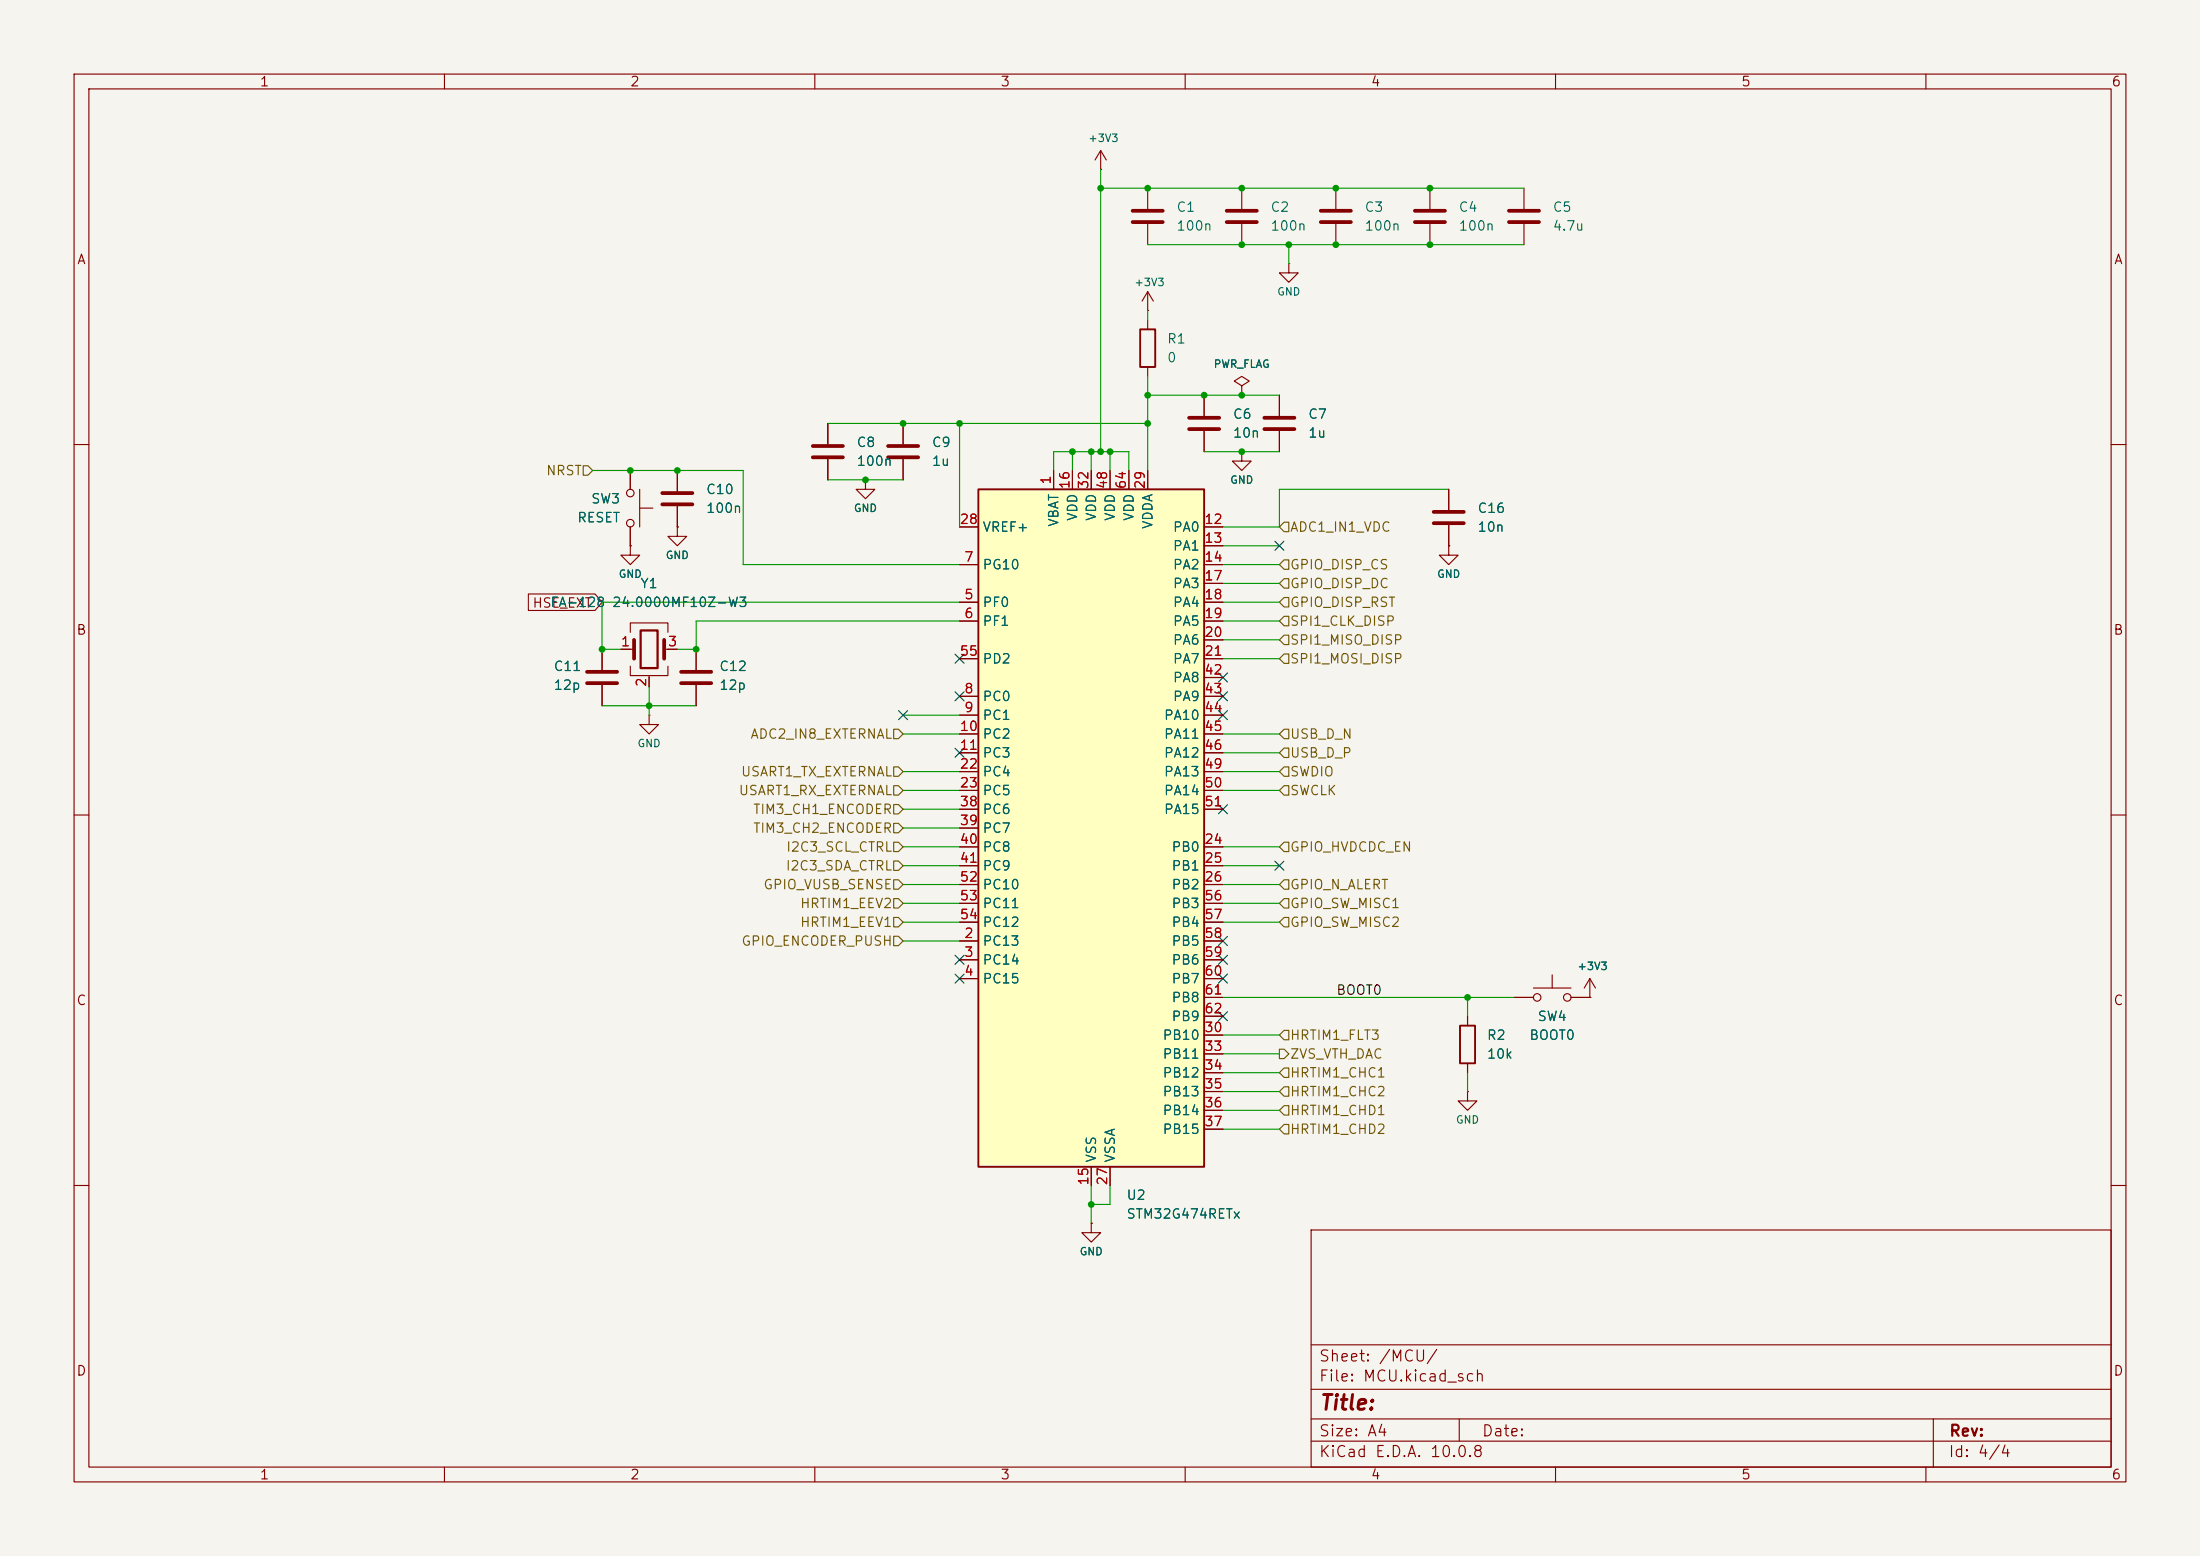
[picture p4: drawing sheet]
<svg xmlns="http://www.w3.org/2000/svg" width="297mm" height="210mm" viewBox="0 0 297 210" stroke-linecap="round" stroke-linejoin="round" font-family="sans-serif">
<path d="M0 0h297v210h-297z" fill="#f5f4ef" stroke="#f5f4ef" stroke-width=".14"/>
<g fill="none" stroke="#840000" stroke-width=".15">
<path d="M10 10h277v190h-277zM12 12h273v186h-273zM60 10v2M110 10v2M160 10v2M210 10v2M260 10v2M154.9 39.4v2.5M154.9 39.4l-.7 1.2M154.9 39.4l.8 1.2M167.6 25.4v2.8M167.6 30.2v2.8"/>
<path d="M174 35.6v1.2h1.3l-1.3 1.3-1.3-1.3h1.3M174 35.6h.1M180.3 25.4v2.8M180.3 30.2v2.8M193 25.4v2.8M193 30.2v2.8M205.7 25.4v2.8M205.7 30.2v2.8M111.8 57.2v2.7M121.9 57.2v2.7M154.9 41.9h.1M154.9 43.2v1.3"/>
<path d="M154.9 49.5v1.3M172.7 53.3v2.8M172.7 58.2v2.8M10 60h2M85.1 73.7v1.2h1.3l-1.3 1.3-1.3-1.3h1.3M85.1 73.7h.1M85.1 63.5v2.5M85.1 71.1v2.6M86.4 68.6h1.7M86.4 66v5.1M91.4 71.1v1.3h1.3l-1.3 1.3-1.2-1.3h1.2M91.4 71.1h.1"/>
<path d="M91.4 63.5v2.8M91.4 68.3v2.8M111.8 62v2.8M116.8 64.8v1.2h1.3l-1.3 1.3-1.2-1.3h1.2M116.8 64.8h.1M121.9 62v2.8M167.6 61v1.2h1.3l-1.3 1.3-1.2-1.3h1.2M167.6 61h.1M285 60h2M81.3 87.6v2.8M81.3 92.5v2.8M83.8 87.6h1.8"/>
<path d="M85.1 85.3v-1.2h5.1v1.2M85.1 89.9v1.3h5.1v-1.3M87.6 96.5v1.3h1.3l-1.3 1.3-1.2-1.3h1.2M87.6 96.5h.1M87.6 91.2v1.5M89.7 87.6h1.7M94 87.6v2.8M94 92.5v2.8M10 110h2M285 110h2M10 160h2M177 166h108v32h-108z"/>
<path d="M285 160h2M60 198v2M110 198v2M160 198v2M177 194.5h108M177 191.5h108M177 187.5h108M177 181.5h108M197 191.5v3M210 198v2M260 198v2M261 191.5v6.5"/>
<circle cx="85.1" cy="66.5" r=".51"/>
<circle cx="85.1" cy="70.6" r=".51"/>
</g>
<g fill="none" stroke="#840000" stroke-width=".51">
<path d="M165.6 28.4h4.1M165.6 30h4.1M178.3 28.4h4.1M178.3 30h4.1M191 28.4h4.1M191 30h4.1M203.7 28.4h4.1M203.7 30h4.1M170.7 56.4h4.1M170.7 57.9h4.1M89.4 66.5h4.1M89.4 68.1h4.1"/>
<path d="M109.7 60.2h4.1M109.7 61.7h4.1M119.9 60.2h4.1M119.9 61.7h4.1M79.2 90.7h4.1M79.2 92.2h4.1M85.6 86.4v2.5M89.7 86.4v2.5M91.9 90.7h4.1M91.9 92.2h4.1"/>
</g>
<path d="M86.5 85.1h2.3v5.1h-2.3z" fill="none" stroke="#840000" stroke-width=".3"/>
<path d="M153.9 44.5h2.1v5h-2.1z" fill="none" stroke="#840000" stroke-width=".25"/>
<path d="M132.1 66h30.5v91.5h-30.5z" fill="#ffffc2"/>
<path d="M132.1 66h30.5v91.5h-30.5zM197.1 138.4h2v5.1h-2z" fill="none" stroke="#840000" stroke-width=".25"/>
<g fill="none" stroke="#840000" stroke-width=".15">
<path d="M148.6 22.9h.1M148.6 20.3l-.8 1.3M148.6 20.3l.8 1.3M148.6 20.3v2.6M154.9 25.4v2.8M154.9 30.2v2.8M111.8 57.2v2.7M121.9 57.2v2.7M162.6 53.3v2.8M162.6 58.2v2.8M167.6 52.1l1.1-.7-1.1-.6-1 .6 1 .7v1.2M167.6 53.3h.1"/>
<path d="M172.7 53.3v2.8M172.7 58.2v2.8M85.1 73.7h.1M85.1 63.5v2.5M85.1 71.1v2.6M91.4 71.1h.1M91.4 63.5v2.8M91.4 68.3v2.8M111.8 62v2.8M116.8 64.8h.1M121.9 62v2.8M129.5 76.2h2.6"/>
<path d="M129.5 71.1h2.6M142.2 63.5v2.5M144.8 63.5v2.5M147.3 63.5v2.5M149.9 63.5v2.5M152.4 63.5v2.5M154.9 63.5v2.5M162.6 76.2h2.5M162.6 71.1h2.5M162.6 73.7h2.5M162.6 78.7h2.5M167.6 61h.1"/>
<path d="M195.6 73.7v1.2h1.2l-1.2 1.3-1.3-1.3h1.3M195.6 73.7h.1M195.6 66v2.8M195.6 70.9v2.8M71.3 80.2h9l1 1.1-1 1.1h-9zM81.3 87.6v2.8M81.3 92.5v2.8M83.8 87.6h1.3M87.6 91.4v1.3M90.2 87.6h1.2M94 87.6v2.8M94 92.5v2.8"/>
<path d="M129.5 81.3h2.6M129.5 83.8h2.6M129.5 94h2.6M129.5 96.5h2.6M129.5 99.1h2.6M129.5 88.9h2.6M162.6 81.3h2.5M162.6 83.8h2.5M162.6 94h2.5M162.6 96.5h2.5M162.6 99.1h2.5M162.6 86.4h2.5"/>
<path d="M162.6 88.9h2.5M162.6 91.4h2.5M129.5 101.6h2.6M129.5 104.1h2.6M129.5 106.7h2.6M129.5 114.3h2.6M129.5 116.8h2.6M129.5 119.4h2.6M129.5 109.2h2.6M129.5 111.8h2.6M162.6 101.6h2.5M162.6 104.1h2.5"/>
<path d="M162.6 106.7h2.5M162.6 114.3h2.5M162.6 116.8h2.5M162.6 119.4h2.5M162.6 109.2h2.5M129.5 127h2.6M129.5 129.5h2.6M129.5 132.1h2.6M129.5 121.9h2.6M129.5 124.5h2.6M162.6 127h2.5M162.6 129.5h2.5"/>
<path d="M162.6 132.1h2.5M162.6 139.7h2.5M162.6 121.9h2.5M162.6 124.5h2.5M162.6 134.6h2.5M162.6 137.2h2.5M198.1 137.2v1.2M204.5 134.6h2.5M207 133.4h5.1M209.5 131.6v1.8M212.1 134.6h2.5M214.6 134.6h.1"/>
<path d="M214.6 132.1l-.7 1.3M214.6 132.1l.8 1.3M214.6 132.1v2.5M147.3 157.5v2.5M149.9 157.5v2.5M162.6 142.2h2.5M162.6 144.8h2.5M162.6 147.3h2.5M162.6 149.9h2.5M162.6 152.4h2.5M198.1 147.3v1.3h1.3l-1.3 1.3-1.3-1.3h1.3M198.1 147.3h.1"/>
<path d="M198.1 143.5v1.3M147.3 165.1v1.3h1.3l-1.3 1.2-1.3-1.2h1.3M147.3 165.1h.1"/>
<circle cx="207.5" cy="134.6" r=".51"/>
<circle cx="211.6" cy="134.6" r=".51"/>
</g>
<path d="M152.9 28.4h4.1M152.9 30h4.1M160.5 56.4h4.1M160.5 57.9h4.1M193.5 69.1h4.1M193.5 70.6h4.1" fill="none" stroke="#840000" stroke-width=".51"/>
<g fill="none" stroke="#725600" stroke-width=".15">
<path d="M78.7 62.9h.7l.6 .6-.6 .6h-.7zM173.4 70.5h.6v1.3h-.6l-.7-.7zM173.4 78.1h.6v1.3h-.6l-.7-.7zM173.4 75.6h.6v1.2h-.6l-.7-.6zM120.6 98.4h.7l.6 .7-.6 .6h-.7zM173.4 80.6h.6v1.3h-.6l-.7-.6zM173.4 85.7h.6v1.3h-.6l-.7-.6zM173.4 83.2h.6v1.3h-.6l-.7-.7zM173.4 88.3h.6v1.2h-.6l-.7-.6zM173.4 98.4h.6v1.3h-.6l-.7-.6zM120.6 118.7h.7l.6 .7-.6 .6h-.7zM120.6 116.2h.7l.6 .6-.6 .7h-.7z"/>
<path d="M120.6 111.1h.7l.6 .7-.6 .6h-.7zM120.6 106h.7l.6 .7-.6 .6h-.7zM120.6 108.6h.7l.6 .6-.6 .7h-.7zM120.6 113.7h.7l.6 .6-.6 .6h-.7zM120.6 103.5h.7l.6 .6-.6 .7h-.7zM173.4 113.7h.6v1.2h-.6l-.7-.6zM173.4 118.7h.6v1.3h-.6l-.7-.6zM173.4 101h.6v1.2h-.6l-.7-.6zM173.4 103.5h.6v1.3h-.6l-.7-.7zM173.4 106h.6v1.3h-.6l-.7-.6zM120.6 123.8h.7l.6 .7-.6 .6h-.7zM120.6 126.4h.7l.6 .6-.6 .6h-.7z"/>
<path d="M120.6 121.3h.7l.6 .6-.6 .7h-.7zM173.4 123.8h.6v1.3h-.6l-.7-.6zM173.4 121.3h.6v1.3h-.6l-.7-.7zM173.4 139.1h.6v1.2h-.6l-.7-.6zM172.7 141.6h.7l.6 .6-.6 .7h-.7zM173.4 149.2h.6v1.3h-.6l-.7-.6zM173.4 144.1h.6v1.3h-.6l-.7-.6zM173.4 151.8h.6v1.2h-.6l-.7-.6zM173.4 146.7h.6v1.3h-.6l-.7-.7z"/>
</g>
<g fill="none" stroke="#009600" stroke-width=".15">
<path d="M148.6 25.4h57.1M148.6 22.9v38.1M154.9 33h50.8M174 33v2.6M111.8 57.2h43.1M129.5 57.2v13.9M154.9 41.9v1.3M154.9 50.8v12.7M154.9 53.3h17.8M80 63.5h20.3v12.7h29.2M111.8 64.8h10.1M142.2 63.5v-2.5h10.2v2.5"/>
<path d="M144.8 61v2.5M147.3 61v2.5M149.9 61v2.5M162.6 61h10.1M165.1 76.2h7.6M165.1 78.7h7.6M165.1 73.7h7.6M195.6 66h-22.9v5.1h-7.6M81.3 95.3h12.7M87.6 92.7v3.8M121.9 96.5h7.6M121.9 99.1h7.6"/>
<path d="M129.5 81.3h-48.2v6.3h2.5M129.5 83.8h-35.5v3.8h-2.6M165.1 99.1h7.6M165.1 81.3h7.6M165.1 83.8h7.6M165.1 88.9h7.6M165.1 86.4h7.6M121.9 111.8h7.6M121.9 114.3h7.6M121.9 109.2h7.6M121.9 106.7h7.6M121.9 104.1h7.6"/>
<path d="M121.9 119.4h7.6M121.9 116.8h7.6M165.1 114.3h7.6M165.1 106.7h7.6M165.1 104.1h7.6M165.1 119.4h7.6M165.1 116.8h7.6M165.1 101.6h7.6M121.9 124.5h7.6M121.9 121.9h7.6M121.9 127h7.6M165.1 134.6h39.4"/>
<path d="M165.1 124.5h7.6M165.1 121.9h7.6M165.1 139.7h7.6M198.1 134.6v2.6M165.1 149.9h7.6M165.1 152.4h7.6M165.1 144.8h7.6M165.1 147.3h7.6M165.1 142.2h7.6M198.1 144.8v2.5M147.3 160v5.1M149.9 160v2.6h-2.6"/>
</g>
<g fill="none" stroke="#000084" stroke-width=".15">
<path d="M172.1 73.1l1.2 1.2M173.3 73.1l-1.2 1.2M121.3 95.9l1.2 1.2M122.5 95.9l-1.2 1.2M128.9 88.3l1.2 1.2M128.9 93.4l1.2 1.2M130.1 88.3l-1.2 1.2M130.1 93.4l-1.2 1.2M164.5 95.9l1.2 1.2M164.5 93.4l1.2 1.2M164.5 90.8l1.2 1.2M165.7 93.4l-1.2 1.2"/>
<path d="M165.7 95.9l-1.2 1.2M165.7 90.8l-1.2 1.2M128.9 101l1.2 1.2M130.1 101l-1.2 1.2M164.5 108.6l1.2 1.2M165.7 108.6l-1.2 1.2M172.1 116.2l1.2 1.2M173.3 116.2l-1.2 1.2M128.9 128.9l1.2 1.2M128.9 131.5l1.2 1.2M130.1 128.9l-1.2 1.2M130.1 131.5l-1.2 1.2"/>
<path d="M164.5 128.9l1.2 1.2M164.5 136.6l1.2 1.2M164.5 126.4l1.2 1.2M164.5 131.5l1.2 1.2M165.7 128.9l-1.2 1.2M165.7 136.6l-1.2 1.2M165.7 126.4l-1.2 1.2M165.7 131.5l-1.2 1.2"/>
</g>
<g fill="#009600">
<circle cx="129.5" cy="57.2" r=".46"/>
<circle cx="144.8" cy="61" r=".46"/>
<circle cx="147.3" cy="61" r=".46"/>
<circle cx="149.9" cy="61" r=".46"/>
<circle cx="154.9" cy="57.2" r=".46"/>
<circle cx="162.6" cy="53.3" r=".46"/>
<circle cx="154.9" cy="53.3" r=".46"/>
<circle cx="167.6" cy="53.3" r=".46"/>
<circle cx="154.9" cy="25.4" r=".46"/>
<circle cx="148.6" cy="25.4" r=".46"/>
<circle cx="148.6" cy="61" r=".46"/>
<circle cx="91.4" cy="63.5" r=".46"/>
<circle cx="87.6" cy="95.3" r=".46"/>
<circle cx="81.3" cy="87.6" r=".46"/>
<circle cx="85.1" cy="63.5" r=".46"/>
<circle cx="94" cy="87.6" r=".46"/>
<circle cx="116.8" cy="64.8" r=".46"/>
<circle cx="121.9" cy="57.2" r=".46"/>
<circle cx="167.6" cy="61" r=".46"/>
<circle cx="147.3" cy="162.6" r=".46"/>
<circle cx="198.1" cy="134.6" r=".46"/>
<circle cx="180.3" cy="25.4" r=".46"/>
<circle cx="174" cy="33" r=".46"/>
<circle cx="193" cy="25.4" r=".46"/>
<circle cx="180.3" cy="33" r=".46"/>
<circle cx="167.6" cy="25.4" r=".46"/>
<circle cx="167.6" cy="33" r=".46"/>
<circle cx="193" cy="33" r=".46"/>
</g>
<text font-size="2" fill="#840000" x="178" y="190.8">Title:</text>
<g font-size="1.5" fill="#840000">
<text x="178" y="184.1">Sheet: /MCU/</text>
<text x="178" y="186.8">File: MCU.kicad_sch</text>
<text x="178" y="197">KiCad E.D.A. 10.0.8</text>
<text x="178" y="194.2">Size: A4</text>
<text x="200" y="194.2">Date:</text>
<text x="263" y="197">Id: 4/4</text>
<text x="263" y="194.2">Rev:</text>
</g>
<g font-size="1.3" fill="#840000">
<text x="35" y="12">1</text>
<text x="85" y="12">2</text>
<text x="135" y="12">3</text>
<text x="185" y="12">4</text>
<text x="235" y="12">5</text>
<text x="285" y="12">6</text>
<text x="10.3" y="36">A</text>
<text x="285.3" y="36">A</text>
<text x="71.8" y="82.3">HSE_EXT</text>
<text x="10.2" y="86">B</text>
<text x="285.2" y="86">B</text>
<text x="10.2" y="136">C</text>
<text x="285.2" y="136">C</text>
<text x="10.2" y="186">D</text>
<text x="285.2" y="186">D</text>
<text x="35" y="200">1</text>
<text x="85" y="200">2</text>
<text x="135" y="200">3</text>
<text x="185" y="200">4</text>
<text x="235" y="200">5</text>
<text x="285" y="200">6</text>
</g>
<g font-size="1.3" fill="#006464">
<text x="158.7" y="28.9">C1</text>
<text x="171.4" y="28.9">C2</text>
<text x="184.1" y="28.9">C3</text>
<text x="196.8" y="28.9">C4</text>
<text x="209.5" y="28.9">C5</text>
<text x="158.7" y="31.4">100n</text>
<text x="171.4" y="31.4">100n</text>
<text x="184.1" y="31.4">100n</text>
<text x="196.8" y="31.4">100n</text>
<text x="209.5" y="31.4">4.7u</text>
<text x="157.5" y="46.7">R1</text>
<text x="157.5" y="49.2">0</text>
<text x="166.4" y="56.8">C6</text>
<text x="166.4" y="59.4">10n</text>
<text x="176.5" y="56.8">C7</text>
<text x="176.5" y="59.4">1u</text>
<text x="115.6" y="60.7">C8</text>
<text x="115.6" y="63.2">100n</text>
<text x="125.7" y="60.7">C9</text>
<text x="125.7" y="63.2">1u</text>
<text x="77.8" y="70.8">RESET</text>
<text x="79.7" y="68.3">SW3</text>
<text x="95.2" y="67">C10</text>
<text x="95.2" y="69.5">100n</text>
<text x="143.2" y="71.2" transform="rotate(-90 143.2 71.2)">VBAT</text>
<text x="145.7" y="70.4" transform="rotate(-90 145.7 70.4)">VDD</text>
<text x="148.3" y="70.4" transform="rotate(-90 148.3 70.4)">VDD</text>
<text x="150.8" y="70.4" transform="rotate(-90 150.8 70.4)">VDD</text>
<text x="153.4" y="70.4" transform="rotate(-90 153.4 70.4)">VDD</text>
<text x="155.9" y="71.5" transform="rotate(-90 155.9 71.5)">VDDA</text>
<text x="199.4" y="69.5">C16</text>
<text x="132.6" y="77.2">PG10</text>
<text x="132.6" y="72.1">VREF+</text>
<text x="158.3" y="72.1">PA0</text>
<text x="158.3" y="74.6">PA1</text>
<text x="158.3" y="77.2">PA2</text>
<text x="199.4" y="72.1">10n</text>
<text x="74.2" y="82.2">FA-128 24.0000MF10Z-W3</text>
<text x="86.4" y="79.7">Y1</text>
<text x="132.6" y="82.2">PF0</text>
<text x="158.3" y="79.7">PA3</text>
<text x="158.3" y="82.2">PA4</text>
<text x="132.6" y="84.8">PF1</text>
<text x="132.6" y="89.9">PD2</text>
<text x="158.3" y="84.8">PA5</text>
<text x="158.3" y="87.3">PA6</text>
<text x="158.3" y="89.9">PA7</text>
<text x="74.7" y="90.9">C11</text>
<text x="74.7" y="93.4">12p</text>
<text x="97" y="90.9">C12</text>
<text x="97" y="93.4">12p</text>
<text x="132.6" y="94.9">PC0</text>
<text x="158.3" y="92.4">PA8</text>
<text x="158.3" y="94.9">PA9</text>
<text x="132.6" y="97.5">PC1</text>
<text x="132.6" y="100">PC2</text>
<text x="157" y="97.5">PA10</text>
<text x="157" y="100">PA11</text>
<text x="132.6" y="102.6">PC3</text>
<text x="132.6" y="105.1">PC4</text>
<text x="132.6" y="107.6">PC5</text>
<text x="157" y="102.6">PA12</text>
<text x="157" y="105.1">PA13</text>
<text x="157" y="107.6">PA14</text>
<text x="132.6" y="110.2">PC6</text>
<text x="132.6" y="112.7">PC7</text>
<text x="157" y="110.2">PA15</text>
<text x="132.6" y="115.3">PC8</text>
<text x="132.6" y="117.8">PC9</text>
<text x="158.1" y="115.3">PB0</text>
<text x="158.1" y="117.8">PB1</text>
<text x="132.6" y="120.3">PC10</text>
<text x="132.6" y="122.9">PC11</text>
<text x="132.6" y="125.4">PC12</text>
<text x="158.1" y="120.3">PB2</text>
<text x="158.1" y="122.9">PB3</text>
<text x="158.1" y="125.4">PB4</text>
<text x="132.6" y="128">PC13</text>
<text x="132.6" y="130.5">PC14</text>
<text x="158.1" y="128">PB5</text>
<text x="158.1" y="130.5">PB6</text>
<text x="132.6" y="133">PC15</text>
<text x="158.1" y="133">PB7</text>
<text x="158.1" y="135.6">PB8</text>
<text x="156.9" y="140.7">PB10</text>
<text x="156.9" y="143.2">PB11</text>
<text x="158.1" y="138.1">PB9</text>
<text x="200.6" y="140.7">R2</text>
<text x="200.6" y="143.2">10k</text>
<text x="206.4" y="140.7">BOOT0</text>
<text x="207.5" y="138.1">SW4</text>
<text x="156.9" y="145.7">PB12</text>
<text x="156.9" y="148.3">PB13</text>
<text x="156.9" y="150.8">PB14</text>
<text x="156.9" y="153.4">PB15</text>
<text x="148.3" y="157" transform="rotate(-90 148.3 157)">VSS</text>
<text x="150.8" y="157" transform="rotate(-90 150.8 157)">VSSA</text>
<text x="152" y="162.3">U2</text>
<text x="152" y="164.8">STM32G474RETx</text>
</g>
<g font-size="1.3" fill="#725600">
<text x="73.6" y="64.5">NRST</text>
<text x="174.1" y="72.1">ADC1_IN1_VDC</text>
<text x="174.1" y="77.2">GPIO_DISP_CS</text>
<text x="174.1" y="79.7">GPIO_DISP_DC</text>
<text x="174.1" y="82.2">GPIO_DISP_RST</text>
<text x="174.1" y="87.3">SPI1_MISO_DISP</text>
<text x="174.1" y="84.8">SPI1_CLK_DISP</text>
<text x="174.1" y="89.9">SPI1_MOSI_DISP</text>
<text x="101.2" y="100">ADC2_IN8_EXTERNAL</text>
<text x="174.1" y="100">USB_D_N</text>
<text x="99.6" y="107.6">USART1_RX_EXTERNAL</text>
<text x="99.9" y="105.1">USART1_TX_EXTERNAL</text>
<text x="174.1" y="102.6">USB_D_P</text>
<text x="174.1" y="105.1">SWDIO</text>
<text x="174.1" y="107.6">SWCLK</text>
<text x="101.6" y="112.7">TIM3_CH2_ENCODER</text>
<text x="101.6" y="110.2">TIM3_CH1_ENCODER</text>
<text x="106" y="117.8">I2C3_SDA_CTRL</text>
<text x="106" y="115.3">I2C3_SCL_CTRL</text>
<text x="174.1" y="115.3">GPIO_HVDCDC_EN</text>
<text x="103" y="120.3">GPIO_VUSB_SENSE</text>
<text x="107.9" y="125.4">HRTIM1_EEV1</text>
<text x="107.9" y="122.9">HRTIM1_EEV2</text>
<text x="174.1" y="120.3">GPIO_N_ALERT</text>
<text x="174.1" y="125.4">GPIO_SW_MISC2</text>
<text x="174.1" y="122.9">GPIO_SW_MISC1</text>
<text x="100" y="128">GPIO_ENCODER_PUSH</text>
<text x="174.1" y="143.2">ZVS_VTH_DAC</text>
<text x="174.1" y="140.7">HRTIM1_FLT3</text>
<text x="174.1" y="145.7">HRTIM1_CHC1</text>
<text x="174.1" y="148.3">HRTIM1_CHC2</text>
<text x="174.1" y="150.8">HRTIM1_CHD1</text>
<text x="174.1" y="153.4">HRTIM1_CHD2</text>
</g>
<g font-size="1.3" fill="#a90000">
<text x="142.2" y="65.5" transform="rotate(-90 142.2 65.5)">1</text>
<text x="129.5" y="71">28</text>
<text x="144.7" y="66.1" transform="rotate(-90 144.7 66.1)">16</text>
<text x="147.2" y="66.1" transform="rotate(-90 147.2 66.1)">32</text>
<text x="149.8" y="66.1" transform="rotate(-90 149.8 66.1)">48</text>
<text x="152.3" y="66.1" transform="rotate(-90 152.3 66.1)">64</text>
<text x="154.9" y="66.1" transform="rotate(-90 154.9 66.1)">29</text>
<text x="162.5" y="71">12</text>
<text x="130.1" y="76.1">7</text>
<text x="162.5" y="73.6">13</text>
<text x="162.5" y="76.1">14</text>
<text x="130.1" y="81.2">5</text>
<text x="130.1" y="83.7">6</text>
<text x="162.5" y="78.7">17</text>
<text x="162.5" y="81.2">18</text>
<text x="162.5" y="83.7">19</text>
<text x="83.7" y="87.5">1</text>
<text x="90.1" y="87.5">3</text>
<text x="129.5" y="88.8">55</text>
<text x="162.5" y="86.3">20</text>
<text x="162.5" y="88.8">21</text>
<text x="87.5" y="92.8" transform="rotate(-90 87.5 92.8)">2</text>
<text x="130.1" y="93.9">8</text>
<text x="162.5" y="91.4">42</text>
<text x="162.5" y="93.9">43</text>
<text x="129.5" y="99">10</text>
<text x="129.5" y="101.5">11</text>
<text x="130.1" y="96.4">9</text>
<text x="162.5" y="96.4">44</text>
<text x="162.5" y="99">45</text>
<text x="162.5" y="101.5">46</text>
<text x="129.5" y="104.1">22</text>
<text x="129.5" y="106.6">23</text>
<text x="162.5" y="104.1">49</text>
<text x="162.5" y="106.6">50</text>
<text x="129.5" y="109.1">38</text>
<text x="129.5" y="111.7">39</text>
<text x="162.5" y="109.1">51</text>
<text x="129.5" y="114.2">40</text>
<text x="129.5" y="116.8">41</text>
<text x="129.5" y="119.3">52</text>
<text x="162.5" y="114.2">24</text>
<text x="162.5" y="116.8">25</text>
<text x="162.5" y="119.3">26</text>
<text x="129.5" y="121.8">53</text>
<text x="129.5" y="124.4">54</text>
<text x="162.5" y="121.8">56</text>
<text x="162.5" y="124.4">57</text>
<text x="130.1" y="126.9">2</text>
<text x="130.1" y="129.5">3</text>
<text x="130.1" y="132">4</text>
<text x="162.5" y="126.9">58</text>
<text x="162.5" y="129.5">59</text>
<text x="162.5" y="132">60</text>
<text x="162.5" y="134.5">61</text>
<text x="162.5" y="137.1">62</text>
<text x="162.5" y="139.6">30</text>
<text x="162.5" y="142.2">33</text>
<text x="162.5" y="144.7">34</text>
<text x="162.5" y="147.2">35</text>
<text x="162.5" y="149.8">36</text>
<text x="162.5" y="152.3">37</text>
<text x="147.2" y="160.1" transform="rotate(-90 147.2 160.1)">15</text>
<text x="149.8" y="160.1" transform="rotate(-90 149.8 160.1)">27</text>
</g>
<text font-size="1.3" fill="#0f0f0f" x="180.3" y="134.6">BOOT0</text>
<g font-size="1" fill="#006464">
<text x="146.8" y="19.4">+3V3</text>
<text x="153.1" y="38.9">+3V3</text>
<text x="172.3" y="40.1">GND</text>
<text x="163.8" y="49.9">PWR_FLAG</text>
<text x="166" y="65.5">GND</text>
<text x="115.2" y="69.3">GND</text>
<text x="89.8" y="75.7">GND</text>
<text x="83.4" y="78.2">GND</text>
<text x="193.9" y="78.2">GND</text>
<text x="86" y="101.1">GND</text>
<text x="212.9" y="131.2">+3V3</text>
<text x="196.5" y="151.9">GND</text>
<text x="145.7" y="169.7">GND</text>
</g>
</svg>
